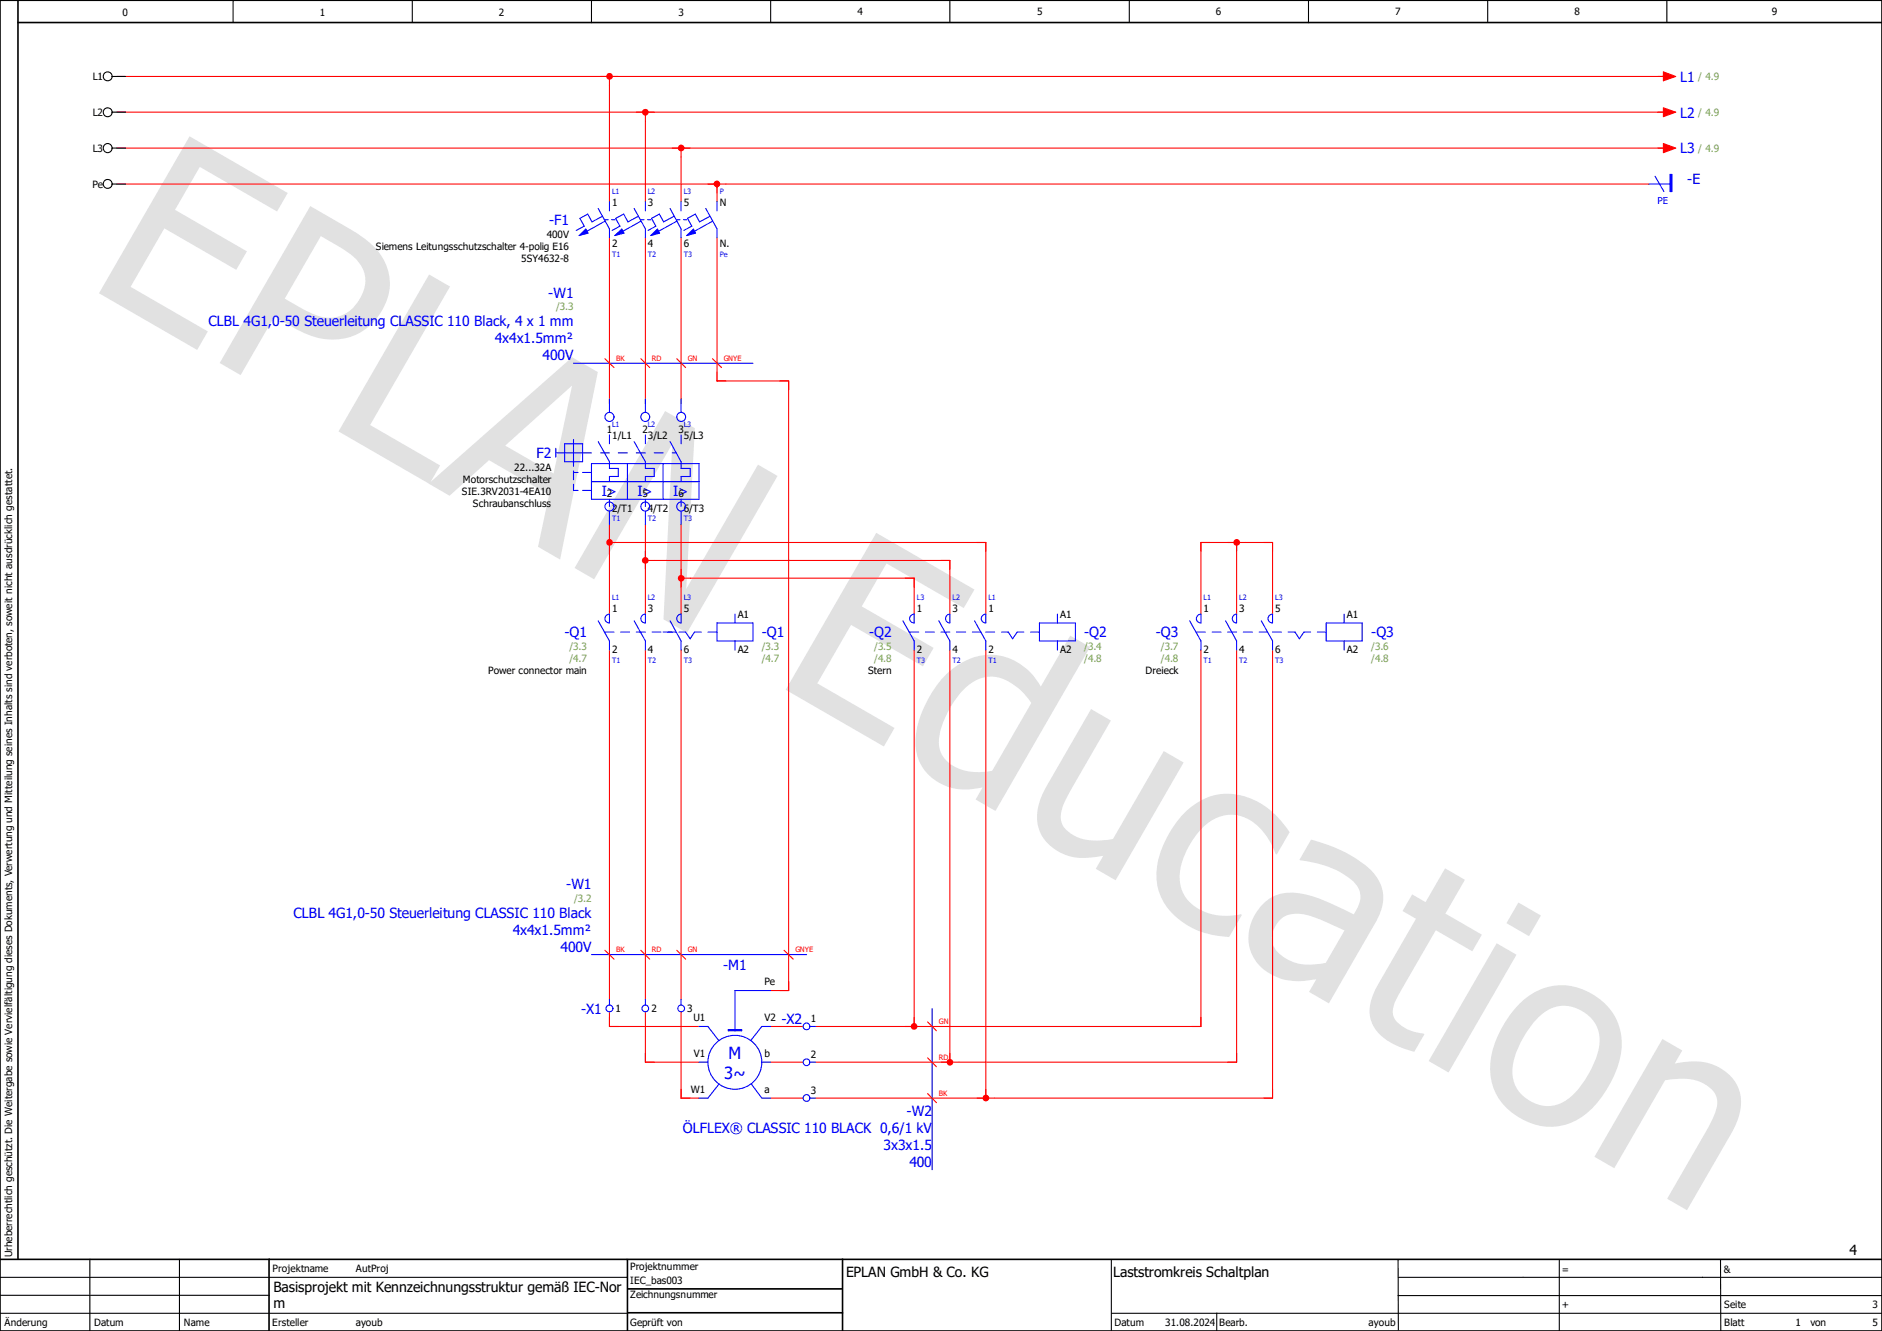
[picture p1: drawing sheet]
<svg xmlns="http://www.w3.org/2000/svg" width="297mm" height="210mm" viewBox="0 0 297 210" stroke-linecap="round" stroke-linejoin="round" font-family="sans-serif">
<path d="M210.1 -.1l-210.1 210.2M0 160.4l70.2 49.6M0 210v.1" fill="none" stroke="#fff" stroke-width=".16"/>
<g fill="none" stroke="#000" stroke-width=".17">
<path d="M36.8 0v3.6M65.1 0v3.6M93.3 0v3.6M121.6 0v3.6M149.9 0v3.6M178.2 0v3.6M206.5 0v3.6M234.8 0v3.6M263.1 0v3.6M14.2 198.7v11.3M28.3 198.7v11.3M175.4 198.8v11.2"/>
<path d="M220.6 198.8l.1 11M246.1 198.8v11.2M271.5 198.8l.1 11.1M0 207.2h99M0 201.5h99M0 204.4h42.5M175.5 207.2h121.5M192 207.2v2.8M220.6 204.4h76.4M220.6 201.5h76.4"/>
</g>
<path d="M0 0h297v210h-297zM2.8 3.6h294.2M2.8 0v198.7M0 198.7h297M42.5 198.7v11.3M99 198.8v11.1M133 198.7v11.3M99 203.4h33.9M99.1 207.1h33.9" fill="none" stroke="#000" stroke-width=".25"/>
<path d="M29.9 21.5l15.5 9-1.7 2.9-12.2-7.1-3.9 6.8 11.4 6.6-1.7 2.9-11.4-6.6-5.3 9.3 12.2 7-1.7 2.9-15.5-8.9zM49 32.5l6.2 3.6a12.1 12.1 0 0 1 5.8 5.9 8.4 8.4 0 0 1-2.2 8.9 9.4 9.4 0 0 1-11.2 1.4l-4.3-2.3-5.3 9.2-3.3-1.9zM50.6 37.3l-5.7 9.8 2.3 1.3a8.8 8.8 0 0 0 5.6 1.7 6.1 6.1 0 0 0 4.7-6.9 7.2 7.2 0 0 0-3.6-4.1zM67.7 43.3l3.3 1.9-12.6 21.9 11.1 6.3-1.7 3-14.4-8.3zM67.6 76.3l22.7-19.9 4 2.3-5.9 29.6-3.5-2 1.8-8.2-9.5-5.5-6.2 5.6zM79.7 70.3l7.7 4.4 2.9-13.9zM105 64.9l4.7 2.7-1.4 25.3 11.3-19.6 3.1 1.8-14.3 24.8-3.7-2.2 1.4-27.6-12.3 21.3-3.1-1.8zM138.3 84.1l15.5 8.9-1.7 2.9-12.2-7-3.9 6.8 11.3 6.5-1.6 2.9-11.4-6.5-5.3 9.2 12.2 7.1-1.7 2.9-15.5-9zM149.4 106.4a9.3 9.3 0 0 1 9.9-2.5 9.8 9.8 0 0 1 5 4.4l4.6-8 3.1 1.8-14.9 25.9-3.1-1.8 1.1-1.9a8.7 8.7 0 0 1-9.1-2.7 8.4 8.4 0 0 1-1-8 18.7 18.7 0 0 1 4.4-7.2zM152.1 108.8a14 14 0 0 0-3.9 8.4 4.8 4.8 0 0 0 4.1 4.4 10.4 10.4 0 0 0 4.3 0l6.2-10.7a9.3 9.3 0 0 0-5.7-4.1 5.9 5.9 0 0 0-5 2zM172.2 111.9l3.1 1.8-6.4 11.1a8.6 8.6 0 0 0-1.5 4.4 4 4 0 0 0 3 3 10.8 10.8 0 0 0 5.2 .2l8.1-13.9 3.1 1.8-10.7 18.6-3.2-1.8 1.2-2.1a9.5 9.5 0 0 1-7.1-.7 6.3 6.3 0 0 1-2.9-8l1.1-2.4zM186.7 128.5a9.4 9.4 0 0 1 12.7-1.5 14.8 14.8 0 0 1 4.1 4.3l-2 3.5-.2-.1a9.9 9.9 0 0 0-4.8-5.7 6.1 6.1 0 0 0-7.2 2.1 12 12 0 0 0-3.1 7.5 6.1 6.1 0 0 0 5.1 5.7 10.3 10.3 0 0 0 4.5 0l.2 .1-2 3.5a12.3 12.3 0 0 1-10.6-6 10 10 0 0 1 .4-9.1l1.6-2.7zM201.9 145.2a3.6 3.6 0 0 0-.3 5 7.5 7.5 0 0 0 7.1 1.8l.5-.1 3-5.1-2.4-1.1a10.6 10.6 0 0 0-6-1.5 3.1 3.1 0 0 0-1.9 1zM206.9 132.5a20.8 20.8 0 0 1 9.9 5.3 6 6 0 0 1 .6 7.3l-7.7 13.2-3.1-1.8 1.1-2a10 10 0 0 1-7.9-1.2 6.7 6.7 0 0 1-1.1-9.9 6.4 6.4 0 0 1 7-2.3 36.2 36.2 0 0 1 7.9 3.2 4.3 4.3 0 0 0 .9-3.8 7.3 7.3 0 0 0-3.8-3.3 22.3 22.3 0 0 0-5.6-1.5zM222.9 141.1l2.1 1.2 3.1-5.3 3.1 1.8-3.1 5.4 5.8 3.3-1.5 2.6-5.8-3.3-5.1 8.9a10.4 10.4 0 0 0-1.7 3.8 2.96 2.96 0 0 0 2 2.7 7.7 7.7 0 0 0 2.8 .9l.2 .1-1.6 2.8-1.2-.4a9.5 9.5 0 0 1-5.2-3.6 5.6 5.6 0 0 1-.1-5.2l.8-1.5 6-10.3-2.2-1.3zM236.2 148.8l3.1 1.8-10.7 18.6-3.1-1.8zM239.6 142.4l3.6 2.1-1.9 3.2-3.6-2zM239.5 158.6a9.2 9.2 0 0 1 13.2-.7 9.2 9.2 0 0 1 2.5 10.8 15.8 15.8 0 0 1-6.3 8 9 9 0 0 1-9.8-.8 9 9 0 0 1-3.4-10.6 18.1 18.1 0 0 1 3.8-6.7zM242.6 160.7a15.1 15.1 0 0 0-3.9 7.7 5.6 5.6 0 0 0 3.4 5.6 5.6 5.6 0 0 0 6.4-1.5 15.5 15.5 0 0 0 3.9-7.7 5.6 5.6 0 0 0-6.9-5.9 6.3 6.3 0 0 0-2.9 1.8zM262.4 163.9l3.1 1.9-1.2 2a9.5 9.5 0 0 1 7.8 1.1 6.2 6.2 0 0 1 2.2 7.5l-1.1 2.5-7 12.1-3.1-1.9 6.1-10.5a11.7 11.7 0 0 0 1.8-4.5 3.6 3.6 0 0 0-2.5-3.3 9.8 9.8 0 0 0-5.7-.3l-8 13.8-3.2-1.8z" fill="#e1e1e1"/>
<g fill="none" stroke="#f00" stroke-width=".17">
<path d="M18.4 12.1h244.7M18.4 17.7h244.7M96.2 12.1v19.7M101.9 19.1v12.7M18.4 23.4h244.7M18.4 29h94.8v2.8M96.2 37.5v26.2M101.9 37.5v26.2M107.5 24.8v7M107.5 37.5v26.2M113.2 37.5v22.6h11.3v96.2h-2.9M114.6 29h145.6"/>
<path d="M96.2 82.8v14.1M97.6 85.6h58v11.3M101.9 82.8v14.1M103.3 88.4h46.6v8.5M107.5 82.8v14.1M108.9 91.2h35.4v5.7M189.5 96.9v-11.3h5.7v11.3M196.6 85.6h4.2v11.3M96.2 102.6v55.1M101.9 102.6v55.1M107.5 102.6v55.1M144.3 102.6v59.4h-15.6"/>
<path d="M149.9 102.6v65h-21.2M155.6 102.6v70.7h-26.9M189.5 102.6v59.4h-43.8M195.2 102.6v65h-43.9M200.8 102.6v70.7h-43.8M96.2 159.6v2.4h14.1M101.9 159.6v8h8.4M107.5 159.6v13.7h2.8M121.6 162h5.1M121.6 167.6h5.1M121.6 173.3h5.1"/>
</g>
<path d="M95.9 11.6a.54 .54 0 0 1 .8 .5h-.5h.5a.54 .54 0 0 1-.8 .4 .54 .54 0 0 1 0-.9z" fill-rule="evenodd" fill="#f00"/>
<path d="M100.4 17.7h2.9M101.9 17.7v1.4" fill="none" stroke="#f00" stroke-width=".17"/>
<path d="M101.4 17.4a.53 .53 0 0 1 .6-.2 .53 .53 0 0 1 .4 .5h-.5h.5a.53 .53 0 0 1-.7 .5 .53 .53 0 0 1-.3-.8z" fill-rule="evenodd" fill="#f00"/>
<path d="M106.1 23.4h2.8M107.5 23.4v1.4" fill="none" stroke="#f00" stroke-width=".17"/>
<path d="M107.2 22.9a.54 .54 0 0 1 .8 .5h-.5h.5a.54 .54 0 0 1-.8 .4 .54 .54 0 0 1 0-.9z" fill-rule="evenodd" fill="#f00"/>
<path d="M96.2 84.2v2.8M96.2 85.6h1.4" fill="none" stroke="#f00" stroke-width=".17"/>
<path d="M95.9 85.1a.54 .54 0 0 1 .8 .5h-.5h.5a.54 .54 0 0 1-.8 .4 .54 .54 0 0 1 0-.9z" fill-rule="evenodd" fill="#f00"/>
<path d="M101.9 87v2.8M101.9 88.4h1.4" fill="none" stroke="#f00" stroke-width=".17"/>
<path d="M101.4 88.2a.52 .52 0 0 1 .6-.3 .52 .52 0 0 1 .4 .5h-.5h.5a.52 .52 0 0 1-.7 .5 .52 .52 0 0 1-.3-.7z" fill-rule="evenodd" fill="#f00"/>
<path d="M107.5 89.8v2.9M107.5 91.2h1.4" fill="none" stroke="#f00" stroke-width=".17"/>
<path d="M107 91a.54 .54 0 0 1 .6-.3 .54 .54 0 0 1 .4 .5h-.5h.5a.54 .54 0 0 1-.6 .6 .54 .54 0 0 1-.4-.8z" fill-rule="evenodd" fill="#f00"/>
<path d="M142.8 91.2h1.5v1.5M148.5 88.4h1.4v1.4M154.2 85.6h1.4v1.4M142.8 162h2.9M144.3 160.5v1.5" fill="none" stroke="#f00" stroke-width=".17"/>
<path d="M143.8 161.7a.52 .52 0 0 1 .6-.3 .52 .52 0 0 1 .4 .6h-.5h.5a.52 .52 0 0 1-.7 .5 .52 .52 0 0 1-.3-.8z" fill-rule="evenodd" fill="#f00"/>
<path d="M148.5 167.6h2.8M149.9 166.2v1.4" fill="none" stroke="#f00" stroke-width=".17"/>
<path d="M149.5 167.3a.53 .53 0 0 1 .6-.2 .53 .53 0 0 1 .4 .5h-.6h.6a.53 .53 0 0 1-.7 .5 .53 .53 0 0 1-.3-.8z" fill-rule="evenodd" fill="#f00"/>
<path d="M154.2 173.3h2.8M155.6 171.9v1.4" fill="none" stroke="#f00" stroke-width=".17"/>
<path d="M155.3 172.8a.54 .54 0 0 1 .8 .5h-.5h.5a.54 .54 0 0 1-.8 .4 .54 .54 0 0 1 0-.9z" fill-rule="evenodd" fill="#f00"/>
<path d="M190.9 85.6h-1.4v1.4M193.8 85.6h2.8M195.2 85.6v1.4M199.4 85.6h1.4v1.4M96.2 160.5v1.5h1.4M101.9 166.2v1.4h1.4M107.5 171.9v1.4h1.4" fill="none" stroke="#f00" stroke-width=".17"/>
<path d="M194.9 85.1a.54 .54 0 0 1 .8 .5h-.5h.5a.54 .54 0 0 1-.8 .4 .54 .54 0 0 1 0-.9z" fill-rule="evenodd" fill="#f00"/>
<path d="M111.7 29h2.9M113.2 29v1.4M189.5 160.5v1.5h-1.4M195.2 166.2v1.4h-1.4M200.8 171.9v1.4h-1.4" fill="none" stroke="#f00" stroke-width=".17"/>
<path d="M112.7 28.8a.52 .52 0 0 1 .6-.3 .52 .52 0 0 1 .4 .5h-.5h.5a.52 .52 0 0 1-.7 .5 .52 .52 0 0 1-.3-.7z" fill-rule="evenodd" fill="#f00"/>
<path d="M95.5 56.6l1.4 1.4M101.1 56.6l1.4 1.4M106.8 56.6l1.4 1.4M112.4 56.6l1.5 1.4M113.2 58.7v1.4h1.4M123.1 60.1h1.4v1.5M124.5 154.9v1.4h-1.4M146.4 166.9l1.4 1.4M146.4 172.6l1.4 1.4M146.4 161.2l1.4 1.4" fill="none" stroke="#f00" stroke-width=".17"/>
<g fill="none" stroke="#00f" stroke-width=".17">
<path d="M94.4 32.9l1.8 3.2v1.4M95.1 34.1l-1.7 .9-.6-1.2-1.3 .7 .7 1.2-1.3 .7M95.5 34.7h.5M95.5 34.9l-2.9 1.6M96.2 31.8v1.5M96.5 34.7h.6M100.1 32.9l1.8 3.2v1.4M100.8 34.1l-1.7 .9-.7-1.2-1.2 .7 .6 1.2-1.2 .7M101.1 34.7h.5M101.2 34.9l-2.9 1.6M101.9 31.8v1.5M102.2 34.7h.5"/>
<path d="M105.7 32.9l1.8 3.2v1.4M106.4 34.1l-1.7 .9-.6-1.2-1.3 .7 .7 1.2-1.2 .7M106.8 34.7h.5M106.8 34.9l-2.9 1.6M107.5 31.8v1.5M107.9 34.7h.5M108.4 37.2l1-1 .4 .6zM111.4 32.9l1.8 3.2v1.4M112.1 34.1l-1.7 .9-.7-1.2-1.2 .7 .7 1.2-1.3 .7M112.5 34.9l-2.9 1.6M113.2 31.8v1.5M90.5 57.3h28.3"/>
<path d="M87.7 71.5h5.6M87.7 70.7v1.4M89.1 70h2.8v2.9h-2.8zM90.5 69.3v4.3M90.5 74.3v1.4M90.5 76.4v1h.7M90.5 74.5h.7M91.9 77.4h1.4M91.9 74.5h1.4M93.3 76h17M93.3 73.2h17v5.6h-17zM94.4 69.7l1.8 3.2v1h1.4v1.3h-1.4v.8"/>
<path d="M94.8 71.5h1.4M96.2 68.6v1.4M96.2 78.8v1.1M97.6 71.5h1.4M99 73.2v5.6M100.1 69.7l1.8 3.2v1h1.4v1.3h-1.4v.8M100.4 71.5h1.5M101.9 68.6v1.4M101.9 78.8v1.1M103.3 71.5h1.3M104.6 73.2v5.6M105.7 69.7l1.8 3.2v1h1.4v1.3h-1.4v.8"/>
<path d="M106.1 71.5h.6M107.5 68.6v1.4M107.5 78.8v1.1M94.4 98l1.8 3.1v1.5M95.4 99.7h1.5M95.7 97.1l.5-.2v1.4a.68 .68 0 0 1-.7-.4 .68 .68 0 0 1 .2-.8zM98 99.7h1.4M100.1 98l1.8 3.1v1.5M100.4 99.7h1.5M101.3 97.1l.6-.2v1.4a.69 .69 0 0 1-.7-.4 .69 .69 0 0 1 .1-.8zM102.9 99.7h1.4M105.4 99.7h1.3"/>
<path d="M105.7 98l1.8 3.1v1.5M107 97.1l.5-.2v1.4a.69 .69 0 0 1-.6-.4 .69 .69 0 0 1 .1-.8zM142.5 98l1.8 3.1v1.5M143.5 99.7h1.5M143.8 97.1l.5-.2v1.4a.68 .68 0 0 1-.7-.4 .68 .68 0 0 1 .2-.8zM146 99.7h1.4M148.2 98l1.7 3.1v1.5M148.5 99.7h1.4M149.4 97.1l.5-.2v1.4a.69 .69 0 0 1-.6-.4 .69 .69 0 0 1 .1-.8zM151 99.7h1.4M153.5 99.7h1.3M153.8 98l1.8 3.1v1.5"/>
<path d="M155.1 97.1l.5-.2v1.4a.68 .68 0 0 1-.7-.4 .68 .68 0 0 1 .2-.8zM187.7 98l1.8 3.1v1.5M188.7 99.7h1.5M189 97.1l.5-.2v1.4a.68 .68 0 0 1-.6-.4 .68 .68 0 0 1 .1-.8zM191.3 99.7h1.4M193.4 98l1.8 3.1v1.5M193.8 99.7h1.4M194.7 97.1l.5-.2v1.4a.69 .69 0 0 1-.7-.4 .69 .69 0 0 1 .2-.8zM196.2 99.7h1.5M198.7 99.7h1.3M199.1 98l1.7 3.1v1.5M200.3 97.1l.5-.2v1.4a.68 .68 0 0 1-.6-.4 .68 .68 0 0 1 .1-.8z"/>
<path d="M121.6 156.3h-5.6v6.3M147.1 159.1v25.5M110.3 167.6h1.4M110.3 162h1.4l1.8 2.2M113.5 171l-1.8 2.3h-1.4M114.9 162.5h2.2v.1h-2.2zM114.9 162.6h2.2M118.5 171l1.7 2.3h1.4M120.2 167.6h1.4M121.6 162h-1.4l-1.7 2.2"/>
<circle cx="116" cy="167.6" r="4.3"/>
</g>
<path d="M108.4 37.2l1-1 .4 .6z" fill="#00f"/>
<path d="M97 37.2l1.1-1 .4 .6z" fill="none" stroke="#00f" stroke-width=".17"/>
<path d="M97 37.2l1.1-1 .4 .6z" fill="#00f"/>
<path d="M102.7 37.2l1.1-1 .3 .6z" fill="none" stroke="#00f" stroke-width=".17"/>
<path d="M102.7 37.2l1.1-1 .3 .6z" fill="#00f"/>
<path d="M91.4 37.2l1.1-1 .3 .6z" fill="none" stroke="#00f" stroke-width=".17"/>
<path d="M91.4 37.2l1.1-1 .3 .6z" fill="#00f"/>
<g fill="none" stroke="#00f" stroke-width=".17">
<path d="M260.2 29h3.4M261.2 27.8l1.4 2.4M263.6 27.5h.3v2.7h-.3zM96.2 62.9v2.2M101.9 62.9v2.2M107.5 62.9v2.2M96.2 80.6v2.2M101.9 80.6v2.2M104.6 99.7h1.5M107.1 99.7h1.1l.7 1.1 .7-1.1h1.1M107.5 80.6v2.2M111.7 99.7h1.5"/>
<path d="M113.2 98.3h5.6v2.8h-5.6zM116 96.9v1.4M155.6 99.7h1.4M158.1 99.7h1l.7 1.1 .7-1.1h1.1M162.6 99.7h1.4M164 98.3h5.7v2.8h-5.7zM166.9 96.9v1.4M200.8 99.7h1.4M203.3 99.7h1.1l.7 1.1 .7-1.1h1M207.9 99.7h1.4M209.3 98.3h5.7v2.8h-5.7zM212.1 96.9v1.4"/>
<path d="M116 101.1v1.5M166.9 101.1v1.5M212.1 101.1v1.5M93.3 150.6h34M96.2 157.7v.9M101.9 157.7v.9M107.5 157.7v.9M127.8 162h.9M127.8 167.6h.9M127.8 173.3h.9"/>
<circle cx="96.2" cy="79.9" r=".72"/>
<circle cx="96.2" cy="65.8" r=".72"/>
<circle cx="101.8" cy="65.8" r=".71"/>
<circle cx="101.8" cy="79.9" r=".71"/>
<circle cx="107.5" cy="79.9" r=".71"/>
<circle cx="107.5" cy="65.8" r=".71"/>
<circle cx="96.2" cy="159.1" r=".54"/>
<circle cx="101.8" cy="159.1" r=".53"/>
<circle cx="107.5" cy="159.1" r=".54"/>
<circle cx="127.3" cy="167.6" r=".53"/>
<circle cx="127.3" cy="173.3" r=".53"/>
<circle cx="127.3" cy="162" r=".53"/>
</g>
<path d="M262.5 11.3l2 .8-2 .6zM95.5 149.9l1.4 1.4M101.1 149.9l1.4 1.4M106.8 149.9l1.4 1.4M123.7 149.9l1.5 1.4" fill="none" stroke="#f00" stroke-width=".17"/>
<path d="M263.7 27.5v2.7" fill="none" stroke="#00f" stroke-width=".3"/>
<path d="M262.5 11.3l2 .8-2 .6z" fill="#f00"/>
<path d="M261.6 12.1h.9M262.5 17l2 .7-2 .7z" fill="none" stroke="#f00" stroke-width=".17"/>
<path d="M262.5 17l2 .7-2 .7z" fill="#f00"/>
<path d="M261.6 17.7h.9M262.5 22.6l2 .8-2 .7z" fill="none" stroke="#f00" stroke-width=".17"/>
<path d="M262.5 22.6l2 .8-2 .7z" fill="#f00"/>
<path d="M261.6 23.4h.9" fill="none" stroke="#f00" stroke-width=".17"/>
<g fill="none" stroke="#000" stroke-width=".17">
<path d="M17.7 12.1h2.1M17.7 17.7h2.1M17.7 23.4h2.1M17.7 29h2.1"/>
<circle cx="17" cy="12" r=".71"/>
<circle cx="17" cy="17.7" r=".7"/>
<circle cx="17" cy="23.4" r=".71"/>
<circle cx="17" cy="29" r=".71"/>
</g>
<g font-size="2.6" fill="#00f">
<text x="115" y="167">M</text>
<text x="114.3" y="170.2">3~</text>
</g>
<g font-size="2.2" fill="#00f">
<text x="265.2" y="12.9">L1</text>
<text x="265.2" y="18.5">L2</text>
<text x="265.2" y="24.2">L3</text>
<text x="266.3" y="29">-E</text>
<text x="86.7" y="35.5">-F1</text>
<text x="86.5" y="46.9">-W1</text>
<text x="32.9" y="51.5">CLBL 4G1,0-50 Steuerleitung CLASSIC 110 Black, 4 x 1 mm</text>
<text x="78.1" y="54.1">4x4x1.5mm²</text>
<text x="85.6" y="56.8">400V</text>
<text x="84.7" y="72.3">F2</text>
<text x="95" y="78.2">I&gt;</text>
<text x="100.6" y="78.2">I&gt;</text>
<text x="106.3" y="78.2">I&gt;</text>
<text x="89.1" y="100.6">-Q1</text>
<text x="120.2" y="100.6">-Q1</text>
<text x="137.2" y="100.6">-Q2</text>
<text x="171.1" y="100.6">-Q2</text>
<text x="182.4" y="100.6">-Q3</text>
<text x="216.4" y="100.6">-Q3</text>
<text x="89.4" y="140.3">-W1</text>
<text x="46.3" y="144.8">CLBL 4G1,0-50 Steuerleitung CLASSIC 110 Black</text>
<text x="80.9" y="147.5">4x4x1.5mm²</text>
<text x="88.5" y="150.2">400V</text>
<text x="114.1" y="153">-M1</text>
<text x="91.7" y="160">-X1</text>
<text x="123.3" y="161.6">-X2</text>
<text x="107.7" y="178.8">ÖLFLEX® CLASSIC 110 BLACK 0,6/1 kV</text>
<text x="143.1" y="176.1">-W2</text>
<text x="139.4" y="181.4">3x3x1.5</text>
<text x="143.5" y="184.1">400</text>
</g>
<g font-size="2.2">
<text x="291.9" y="198">4</text>
<text x="43.1" y="203.8">Basisprojekt mit Kennzeichnungsstruktur gemäß IEC-Nor</text>
<text x="133.5" y="201.5">EPLAN GmbH &amp; Co. KG</text>
<text x="175.7" y="201.5">Laststromkreis Schaltplan</text>
<text x="43.1" y="206.5">m</text>
</g>
<g font-size="1.6">
<text x="19.3" y="2.5">0</text>
<text x="50.5" y="2.5">1</text>
<text x="78.7" y="2.5">2</text>
<text x="107.1" y="2.5">3</text>
<text x="135.3" y="2.4">4</text>
<text x="163.7" y="2.4">5</text>
<text x="191.9" y="2.4">6</text>
<text x="220.2" y="2.4">7</text>
<text x="248.5" y="2.4">8</text>
<text x="279.6" y="2.4">9</text>
<text x="14.6" y="12.6">L1</text>
<text x="14.6" y="18.3">L2</text>
<text x="14.6" y="23.9">L3</text>
<text x="14.6" y="29.6">Pe</text>
<text x="96.6" y="32.5">1</text>
<text x="102.2" y="32.5">3</text>
<text x="107.9" y="32.5">5</text>
<text x="113.6" y="32.5">N</text>
<text x="59.3" y="39.5">Siemens Leitungsschutzschalter 4-polig E16</text>
<text x="82.3" y="41.4">5SY4632-8</text>
<text x="86.3" y="37.5">400V</text>
<text x="96.6" y="39">2</text>
<text x="102.2" y="39">4</text>
<text x="107.9" y="39">6</text>
<text x="113.6" y="39">N.</text>
<text x="95.8" y="68.4">1</text>
<text x="96.6" y="69.2">1/L1</text>
<text x="101.4" y="68.4">2</text>
<text x="102.2" y="69.2">3/L2</text>
<text x="107.1" y="68.4">3</text>
<text x="107.9" y="69.2">5/L3</text>
<text x="73.1" y="76.2">Motorschutzschalter</text>
<text x="81.2" y="74.3">22...32A</text>
<text x="72.9" y="78.1">SIE.3RV2031-4EA10</text>
<text x="74.6" y="80">Schraubanschluss</text>
<text x="95.8" y="78.5">2</text>
<text x="96.6" y="80.8">2/T1</text>
<text x="101.4" y="78.5">5</text>
<text x="102.2" y="80.8">4/T2</text>
<text x="107.1" y="78.5">6</text>
<text x="107.9" y="80.8">6/T3</text>
<text x="96.6" y="96.5">1</text>
<text x="102.2" y="96.5">3</text>
<text x="107.9" y="96.5">5</text>
<text x="116.4" y="97.5">A1</text>
<text x="144.7" y="96.5">1</text>
<text x="150.3" y="96.5">3</text>
<text x="156" y="96.5">1</text>
<text x="167.3" y="97.5">A1</text>
<text x="189.9" y="96.5">1</text>
<text x="195.6" y="96.5">3</text>
<text x="201.3" y="96.5">5</text>
<text x="212.6" y="97.5">A1</text>
<text x="77" y="106.4">Power connector main</text>
<text x="96.6" y="103.1">2</text>
<text x="102.2" y="103.1">4</text>
<text x="107.9" y="103.1">6</text>
<text x="116.4" y="103.1">A2</text>
<text x="137" y="106.4">Stern</text>
<text x="144.7" y="103.1">2</text>
<text x="150.3" y="103.1">4</text>
<text x="156" y="103.1">2</text>
<text x="167.3" y="103.1">A2</text>
<text x="180.8" y="106.4">Dreieck</text>
<text x="189.9" y="103.1">2</text>
<text x="195.6" y="103.1">4</text>
<text x="201.3" y="103.1">6</text>
<text x="212.6" y="103.1">A2</text>
<text x="120.6" y="155.5">Pe</text>
<text x="97.2" y="159.7">1</text>
<text x="102.8" y="159.7">2</text>
<text x="108.5" y="159.7">3</text>
<text x="109.4" y="161.2">U1</text>
<text x="120.6" y="161.2">V2</text>
<text x="128" y="161.2">1</text>
<text x="109.5" y="166.8">V1</text>
<text x="120.6" y="166.8">b</text>
<text x="128" y="166.9">2</text>
<text x="109.1" y="172.5">W1</text>
<text x="120.6" y="172.5">a</text>
<text x="128" y="172.6">3</text>
<text x="1.9" y="198.3" transform="rotate(-90 1.9 198.3)">Urheberrechtlich geschützt. Die Weitergabe sowie Vervielfältigung dieses Dokuments, Verwertung und Mitteilung seines Inhalts sind verboten, soweit nicht ausdrücklich gestattet.</text>
<text x="43" y="200.7">Projektname</text>
<text x="56.2" y="200.7">AutProj</text>
<text x="99.4" y="202.5">IEC_bas003</text>
<text x="99.4" y="200.3">Projektnummer</text>
<text x="246.5" y="200.8">=</text>
<text x="272" y="200.8">&amp;</text>
<text x=".7" y="209.3">Änderung</text>
<text x="14.9" y="209.3">Datum</text>
<text x="29" y="209.3">Name</text>
<text x="43" y="209.2">Ersteller</text>
<text x="56.1" y="209.2">ayoub</text>
<text x="99.4" y="209.2">Geprüft von</text>
<text x="99.4" y="204.8">Zeichnungsnummer</text>
<text x="175.9" y="209.2">Datum</text>
<text x="183.9" y="209.2">31.08.2024</text>
<text x="192.4" y="209.2">Bearb.</text>
<text x="216" y="209.2">ayoub</text>
<text x="246.5" y="206.3">+</text>
<text x="272.1" y="209.2">Blatt</text>
<text x="272.1" y="206.3">Seite</text>
<text x="283.3" y="209.2">1</text>
<text x="285.7" y="209.2">von</text>
<text x="295.5" y="209.2">5</text>
<text x="295.5" y="206.3">3</text>
</g>
<g font-size="1.6" fill="#7ca552">
<text x="268" y="12.6">/ 4.9</text>
<text x="268" y="18.3">/ 4.9</text>
<text x="268" y="23.9">/ 4.9</text>
<text x="87.8" y="49">/3.3</text>
<text x="89.9" y="102.6">/3.3</text>
<text x="89.9" y="104.5">/4.7</text>
<text x="120.2" y="102.6">/3.3</text>
<text x="120.2" y="104.5">/4.7</text>
<text x="138" y="102.6">/3.5</text>
<text x="138" y="104.5">/4.8</text>
<text x="171.1" y="102.6">/3.4</text>
<text x="171.1" y="104.5">/4.8</text>
<text x="183.2" y="102.6">/3.7</text>
<text x="183.2" y="104.5">/4.8</text>
<text x="216.4" y="102.6">/3.6</text>
<text x="216.4" y="104.5">/4.8</text>
<text x="90.6" y="142.3">/3.2</text>
</g>
<text font-size="1.5" fill="#00f" x="261.6" y="32.3">PE</text>
<g font-size="1.2" fill="#00f">
<text x="96.6" y="30.6">L1</text>
<text x="102.2" y="30.6">L2</text>
<text x="107.9" y="30.6">L3</text>
<text x="113.6" y="30.6">P</text>
<text x="96.6" y="40.5">T1</text>
<text x="102.2" y="40.5">T2</text>
<text x="107.9" y="40.5">T3</text>
<text x="113.6" y="40.5">Pe</text>
<text x="96.6" y="67.4">L1</text>
<text x="102.2" y="67.4">L2</text>
<text x="107.9" y="67.4">L3</text>
<text x="96.6" y="82.3">T1</text>
<text x="102.2" y="82.3">T2</text>
<text x="107.9" y="82.3">T3</text>
<text x="96.6" y="94.7">L1</text>
<text x="102.2" y="94.7">L2</text>
<text x="107.9" y="94.7">L3</text>
<text x="144.7" y="94.7">L3</text>
<text x="150.3" y="94.7">L2</text>
<text x="156" y="94.7">L1</text>
<text x="189.9" y="94.7">L1</text>
<text x="195.6" y="94.7">L2</text>
<text x="201.3" y="94.7">L3</text>
<text x="96.6" y="104.6">T1</text>
<text x="102.2" y="104.6">T2</text>
<text x="107.9" y="104.6">T3</text>
<text x="144.7" y="104.6">T3</text>
<text x="150.3" y="104.6">T2</text>
<text x="156" y="104.6">T1</text>
<text x="189.9" y="104.6">T1</text>
<text x="195.6" y="104.6">T2</text>
<text x="201.3" y="104.6">T3</text>
</g>
<g font-size="1.2" fill="#f00">
<text x="97.2" y="56.9">BK</text>
<text x="102.9" y="56.9">RD</text>
<text x="108.5" y="56.9">GN</text>
<text x="114.2" y="56.9">GNYE</text>
<text x="97.2" y="150.2">BK</text>
<text x="102.9" y="150.2">RD</text>
<text x="108.5" y="150.2">GN</text>
<text x="125.5" y="150.2">GNYE</text>
<text x="148.2" y="161.6">GN</text>
<text x="148.2" y="167.2">RD</text>
<text x="148.2" y="172.9">BK</text>
</g>
</svg>
